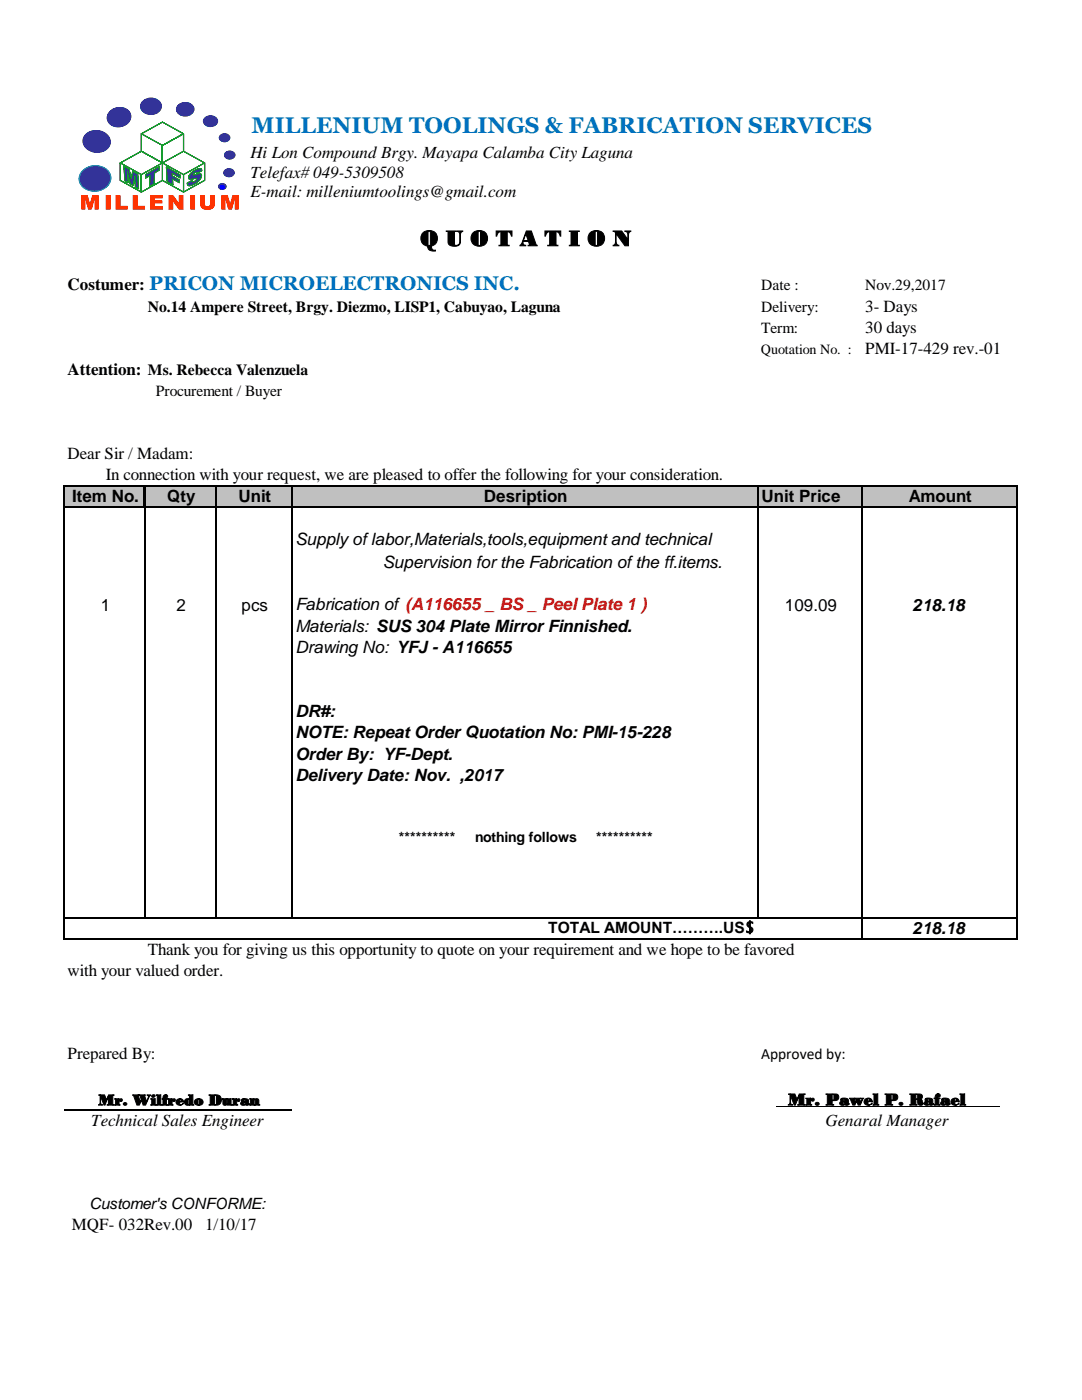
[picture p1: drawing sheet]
<svg xmlns="http://www.w3.org/2000/svg" width="216mm" height="279mm" viewBox="0 0 216 279" stroke-linecap="round" stroke-linejoin="round" font-family="sans-serif">
<path d="M13 96.9h190v4.3h-190z" fill-rule="evenodd" fill="#c0c0c0"/>
<path d="M155 220.9h44.5" fill="none" stroke="#000" stroke-width=".2"/>
<g fill="none" stroke="#000" stroke-width=".28">
<path d="M12.8 96.8v90.7M13 96.9h15.6M29.1 96.9h174M43.1 97v86.3M58.2 97v86.3M151.3 97v86.3M172 97v90.5M202.9 97v90.5M13 101.1h15.6M28.9 101.3v82M29.1 101.1h174M13 183.1h190.1"/>
<path d="M13 187.4h190.1M12.8 221.5h45.5"/>
</g>
<path d="M28.6 96.8h.5v4.5h-.5z" fill-rule="evenodd" fill="#000"/>
<g fill="none" stroke="#090" stroke-width=".2">
<path d="M24 32.5v3.5l4.2 2.3M24 32.5l4.2 2.3M28.2 26.7v3.5M28.2 34.8v3.5M28.2 26.7l4.2 2.3M28.2 30.2l8.4 4.6M28.2 26.7l4.2-2.3 4.2 2.3M28.2 30.2l-4.2 2.3M32.4 29v7M32.4 36l4.2 2.3M32.4 36l-4.2 2.3M36.6 26.7v3.5"/>
<path d="M36.6 34.8v3.5M36.6 26.7l-4.2 2.3M36.6 30.2l-8.4 4.6M36.6 30.2l4.2 2.3M40.8 32.5v3.5l-4.2 2.3M40.8 32.5l-4.2 2.3"/>
</g>
<path d="M24.8 33.2l.9 .6 .5 1.9 .3-1.5 1 .5 .1 3a.98 .98 0 0 1-.6-1.3l-.1-1.3-.3 1.9a1.22 1.22 0 0 1-.8-1.3l-.4-1.5 .1 2.2a1.02 1.02 0 0 1-.6-1.3z" fill-rule="evenodd" fill="#339"/>
<path d="M24.8 33.2l.9 .6 .5 1.9 .3-1.5 1 .5 .1 3a.98 .98 0 0 1-.6-1.3l-.1-1.3-.3 1.9a1.22 1.22 0 0 1-.8-1.3l-.4-1.5 .1 2.2a1.02 1.02 0 0 1-.6-1.3z" fill="none" stroke="#090" stroke-width=".2"/>
<path d="M33.2 33.3l2.7 1.6 .1 .6-1.7-.9 .1 .5 1 .6a.7 .7 0 0 1 .4 .8l-1.4-.8 .1 1.2-1.1-.7z" fill-rule="evenodd" fill="#339"/>
<path d="M33.2 33.3l2.7 1.6 .1 .6-1.7-.9 .1 .5 1 .6a.7 .7 0 0 1 .4 .8l-1.4-.8 .1 1.2-1.1-.7z" fill="none" stroke="#090" stroke-width=".2"/>
<path d="M38.1 34.5a2.64 2.64 0 0 1 2-.8l.2 .4-1 .5v-.2a.51 .51 0 0 0-.7 .5l1-.2a.48 .48 0 0 1 .6 .2 .48 .48 0 0 1-.1 .6 3.1 3.1 0 0 1-2.5 1.5l-.2-.5 .9-.5v.2a.58 .58 0 0 0 .6-.1 .58 .58 0 0 0 .3-.5l-.9 .2a.5 .5 0 0 1-.6-.2 .5 .5 0 0 1 .1-.7z" fill-rule="evenodd" fill="#339"/>
<path d="M38.1 34.5a2.64 2.64 0 0 1 2-.8l.2 .4-1 .5v-.2a.51 .51 0 0 0-.7 .5l1-.2a.48 .48 0 0 1 .6 .2 .48 .48 0 0 1-.1 .6 3.1 3.1 0 0 1-2.5 1.5l-.2-.5 .9-.5v.2a.58 .58 0 0 0 .6-.1 .58 .58 0 0 0 .3-.5l-.9 .2a.5 .5 0 0 1-.6-.2 .5 .5 0 0 1 .1-.7z" fill="none" stroke="#090" stroke-width=".2"/>
<path d="M29.1 34.8l2.7-1.5v.2a.53 .53 0 0 1-.5 .7l-.5 .3-.1 2.2-.9 .5 .2-2.2-1 .5z" fill-rule="evenodd" fill="#339"/>
<path d="M29.1 34.8l2.7-1.5v.2a.53 .53 0 0 1-.5 .7l-.5 .3-.1 2.2-.9 .5 .2-2.2-1 .5z" fill="none" stroke="#090" stroke-width=".2"/>
<g fill="#339">
<path d="M21.9 22.1a2.66 2.66 0 0 1 4.2 .5 2.38 2.38 0 0 1-3.1 2.7 1.84 1.84 0 0 1-1.6-1.2 1.84 1.84 0 0 1 .5-2z" fill-rule="evenodd"/>
<path d="M28.5 20.1a2.32 2.32 0 0 1 3.8 1 2.23 2.23 0 0 1-3.6 1.4 1.5 1.5 0 0 1-.2-2.4z" fill-rule="evenodd"/>
<path d="M35.6 20.8a1.97 1.97 0 0 1 3.2 .9 1.9 1.9 0 0 1-1.8 1.6 1.9 1.9 0 0 1-1.9-1.4l.1-.4z" fill-rule="evenodd"/>
<path d="M40.7 23.5a1.63 1.63 0 0 1 2.8 .6 1.56 1.56 0 0 1-1.5 1.3 1.56 1.56 0 0 1-1.5-1.2z" fill-rule="evenodd"/>
<path d="M44 26.9a1.11 1.11 0 0 1 1.3-.3 1.11 1.11 0 0 1 .6 1.2 1.22 1.22 0 0 1-1.2 .6 1.22 1.22 0 0 1-1-.9z" fill-rule="evenodd"/>
<path d="M43.7 36.8a.77 .77 0 0 1 1.1-.2 .77 .77 0 0 1 .2 1.1 .77 .77 0 0 1-1.1 .1 .77 .77 0 0 1-.2-1z" fill-rule="evenodd"/>
<path d="M16.9 26.9a3.1 3.1 0 0 1 5.2 1.1 2.47 2.47 0 0 1-3.1 2.5 2.34 2.34 0 0 1-2.1-3.6z" fill-rule="evenodd"/>
<path d="M16.4 34.2a3.5 3.5 0 0 1 5.6 .6 2.75 2.75 0 0 1-2.9 3.4 2.73 2.73 0 0 1-3.3-2.9z" fill-rule="evenodd"/>
</g>
<path d="M16.4 34.2a3.5 3.5 0 0 1 5.6 .6 2.75 2.75 0 0 1-2.9 3.4 2.73 2.73 0 0 1-3.3-2.9z" fill="none" stroke="#099" stroke-width=".2"/>
<g fill="#339">
<path d="M45 30.3a1.11 1.11 0 0 1 1.3-.2 1.11 1.11 0 0 1 .6 1.2 1.22 1.22 0 0 1-1.2 .5 1.22 1.22 0 0 1-1-.8z" fill-rule="evenodd"/>
<path d="M44.8 33.9a1.11 1.11 0 0 1 1.3-.3 1.11 1.11 0 0 1 .7 1.2 1.22 1.22 0 0 1-1.2 .6 1.22 1.22 0 0 1-1.1-.9z" fill-rule="evenodd"/>
</g>
<g fill="#f30">
<path d="M16.2 38.9h1.3l.4 1.8 .5-1.8h1.3v2.9h-.8v-2.2l-.6 2.2h-.7l-.6-2.2v2.2h-.8z" fill-rule="evenodd"/>
<path d="M21.1 38.9h1v2.9h-1z" fill-rule="evenodd"/>
<path d="M23.1 38.9h.9v2.2h1.5v.7h-2.4z" fill-rule="evenodd"/>
<path d="M26.5 38.9h1v2.2h1.4v.7h-2.4z" fill-rule="evenodd"/>
<path d="M29.9 38.9h2.6v.7h-1.6v.4h1.5v.6h-1.5v.6h1.6v.6h-2.6z" fill-rule="evenodd"/>
<path d="M33.7 38.9h.8l1.2 1.6v-1.6h.9v2.9h-.9l-1.2-1.6v1.6h-.8z" fill-rule="evenodd"/>
<path d="M38 38.9h.9v2.9h-.9z" fill-rule="evenodd"/>
<path d="M39.9 38.9h1v1.8a.52 .52 0 0 0 .5 .5 .52 .52 0 0 0 .5-.5v-1.8h1v.5a2.54 2.54 0 0 1-.4 2.1 1.61 1.61 0 0 1-1.9 .2 1.61 1.61 0 0 1-.7-1.9z" fill-rule="evenodd"/>
<path d="M44.2 38.9h1.2l.5 1.8 .5-1.8h1.2v2.9h-.7v-2.2l-.6 2.2h-.7l-.6-2.2v2.2h-.8z" fill-rule="evenodd"/>
</g>
<g fill="#339">
<path d="M36.6 20.8a1.02 1.02 0 0 1 1.1-.2 1.02 1.02 0 0 1 .6 1 1.02 1.02 0 0 1-1.2 .5 1.02 1.02 0 0 1-.8-1.1z" fill-rule="evenodd"/>
<path d="M41.5 23.4a.8 .8 0 0 1 1.3-.1 .8 .8 0 0 1-.2 1.2 .79 .79 0 0 1-1-.1 .79 .79 0 0 1-.1-1z" fill-rule="evenodd"/>
<path d="M45.6 30.7a.58 .58 0 0 1 .9-.1 .58 .58 0 0 1-.1 .9 .58 .58 0 0 1-.8-.1 .58 .58 0 0 1 0-.7z" fill-rule="evenodd"/>
<path d="M45.5 34.4a.57 .57 0 0 1 .7-.3 .57 .57 0 0 1 .3 .7 .57 .57 0 0 1-.7 .3 .57 .57 0 0 1-.3-.7z" fill-rule="evenodd"/>
<circle cx="45.1" cy="27.4" r=".65"/>
</g>
<circle cx="44.4" cy="37.4" r=".52" fill="#00f"/>
<g fill="none" stroke="#090" stroke-width=".2">
<path d="M24 32.5v3.5l4.2 2.3M24 32.5l4.2 2.3M28.2 26.7v3.5M28.2 34.8v3.5M28.2 26.7l4.2 2.3M28.2 30.2l8.4 4.6M28.2 26.7l4.2-2.3 4.2 2.3M28.2 30.2l-4.2 2.3M32.4 29v7M32.4 36l4.2 2.3M32.4 36l-4.2 2.3M36.6 26.7v3.5"/>
<path d="M36.6 34.8v3.5M36.6 26.7l-4.2 2.3M36.6 30.2l-8.4 4.6M36.6 30.2l4.2 2.3M40.8 32.5v3.5l-4.2 2.3M40.8 32.5l-4.2 2.3"/>
</g>
<path d="M24.8 33.2l.9 .6 .5 1.9 .3-1.5 1 .5 .1 3a.98 .98 0 0 1-.6-1.3l-.1-1.3-.3 1.9a1.22 1.22 0 0 1-.8-1.3l-.4-1.5 .1 2.2a1.02 1.02 0 0 1-.6-1.3z" fill-rule="evenodd" fill="#339"/>
<path d="M24.8 33.2l.9 .6 .5 1.9 .3-1.5 1 .5 .1 3a.98 .98 0 0 1-.6-1.3l-.1-1.3-.3 1.9a1.22 1.22 0 0 1-.8-1.3l-.4-1.5 .1 2.2a1.02 1.02 0 0 1-.6-1.3z" fill="none" stroke="#090" stroke-width=".2"/>
<path d="M33.2 33.3l2.7 1.6 .1 .6-1.7-.9 .1 .5 1 .6a.7 .7 0 0 1 .4 .8l-1.4-.8 .1 1.2-1.1-.7z" fill-rule="evenodd" fill="#339"/>
<path d="M33.2 33.3l2.7 1.6 .1 .6-1.7-.9 .1 .5 1 .6a.7 .7 0 0 1 .4 .8l-1.4-.8 .1 1.2-1.1-.7z" fill="none" stroke="#090" stroke-width=".2"/>
<path d="M38.1 34.5a2.64 2.64 0 0 1 2-.8l.2 .4-1 .5v-.2a.51 .51 0 0 0-.7 .5l1-.2a.48 .48 0 0 1 .6 .2 .48 .48 0 0 1-.1 .6 3.1 3.1 0 0 1-2.5 1.5l-.2-.5 .9-.5v.2a.58 .58 0 0 0 .6-.1 .58 .58 0 0 0 .3-.5l-.9 .2a.5 .5 0 0 1-.6-.2 .5 .5 0 0 1 .1-.7z" fill-rule="evenodd" fill="#339"/>
<path d="M38.1 34.5a2.64 2.64 0 0 1 2-.8l.2 .4-1 .5v-.2a.51 .51 0 0 0-.7 .5l1-.2a.48 .48 0 0 1 .6 .2 .48 .48 0 0 1-.1 .6 3.1 3.1 0 0 1-2.5 1.5l-.2-.5 .9-.5v.2a.58 .58 0 0 0 .6-.1 .58 .58 0 0 0 .3-.5l-.9 .2a.5 .5 0 0 1-.6-.2 .5 .5 0 0 1 .1-.7z" fill="none" stroke="#090" stroke-width=".2"/>
<path d="M29.1 34.8l2.7-1.5v.2a.53 .53 0 0 1-.5 .7l-.5 .3-.1 2.2-.9 .5 .2-2.2-1 .5z" fill-rule="evenodd" fill="#339"/>
<g fill="none" stroke="#090" stroke-width=".2">
<path d="M24 32.5v3.5l4.2 2.3M24 32.5l4.2 2.3M28.2 26.7v3.5M28.2 34.8v3.5M28.2 26.7l4.2 2.3M28.2 30.2l8.4 4.6M28.2 26.7l4.2-2.3 4.2 2.3M28.2 30.2l-4.2 2.3M29.1 34.8l2.7-1.5v.2a.53 .53 0 0 1-.5 .7l-.5 .3-.1 2.2-.9 .5 .2-2.2-1 .5zM32.4 29v7M32.4 36l4.2 2.3M32.4 36l-4.2 2.3"/>
<path d="M36.6 26.7v3.5M36.6 34.8v3.5M36.6 26.7l-4.2 2.3M36.6 30.2l-8.4 4.6M36.6 30.2l4.2 2.3M40.8 32.5v3.5l-4.2 2.3M40.8 32.5l-4.2 2.3"/>
</g>
<path d="M24.8 33.2l.9 .6 .5 1.9 .3-1.5 1 .5 .1 3a.98 .98 0 0 1-.6-1.3l-.1-1.3-.3 1.9a1.22 1.22 0 0 1-.8-1.3l-.4-1.5 .1 2.2a1.02 1.02 0 0 1-.6-1.3z" fill-rule="evenodd" fill="#339"/>
<path d="M24.8 33.2l.9 .6 .5 1.9 .3-1.5 1 .5 .1 3a.98 .98 0 0 1-.6-1.3l-.1-1.3-.3 1.9a1.22 1.22 0 0 1-.8-1.3l-.4-1.5 .1 2.2a1.02 1.02 0 0 1-.6-1.3z" fill="none" stroke="#090" stroke-width=".2"/>
<path d="M33.2 33.3l2.7 1.6 .1 .6-1.7-.9 .1 .5 1 .6a.7 .7 0 0 1 .4 .8l-1.4-.8 .1 1.2-1.1-.7z" fill-rule="evenodd" fill="#339"/>
<path d="M33.2 33.3l2.7 1.6 .1 .6-1.7-.9 .1 .5 1 .6a.7 .7 0 0 1 .4 .8l-1.4-.8 .1 1.2-1.1-.7z" fill="none" stroke="#090" stroke-width=".2"/>
<path d="M38.1 34.5a2.64 2.64 0 0 1 2-.8l.2 .4-1 .5v-.2a.51 .51 0 0 0-.7 .5l1-.2a.48 .48 0 0 1 .6 .2 .48 .48 0 0 1-.1 .6 3.1 3.1 0 0 1-2.5 1.5l-.2-.5 .9-.5v.2a.58 .58 0 0 0 .6-.1 .58 .58 0 0 0 .3-.5l-.9 .2a.5 .5 0 0 1-.6-.2 .5 .5 0 0 1 .1-.7z" fill-rule="evenodd" fill="#339"/>
<path d="M38.1 34.5a2.64 2.64 0 0 1 2-.8l.2 .4-1 .5v-.2a.51 .51 0 0 0-.7 .5l1-.2a.48 .48 0 0 1 .6 .2 .48 .48 0 0 1-.1 .6 3.1 3.1 0 0 1-2.5 1.5l-.2-.5 .9-.5v.2a.58 .58 0 0 0 .6-.1 .58 .58 0 0 0 .3-.5l-.9 .2a.5 .5 0 0 1-.6-.2 .5 .5 0 0 1 .1-.7z" fill="none" stroke="#090" stroke-width=".2"/>
<path d="M29.1 34.8l2.7-1.5v.2a.53 .53 0 0 1-.5 .7l-.5 .3-.1 2.2-.9 .5 .2-2.2-1 .5z" fill-rule="evenodd" fill="#339"/>
<path d="M29.1 34.8l2.7-1.5v.2a.53 .53 0 0 1-.5 .7l-.5 .3-.1 2.2-.9 .5 .2-2.2-1 .5z" fill="none" stroke="#090" stroke-width=".2"/>
<g fill="#339">
<path d="M21.9 22.1a2.66 2.66 0 0 1 4.2 .5 2.38 2.38 0 0 1-3.1 2.7 1.84 1.84 0 0 1-1.6-1.2 1.84 1.84 0 0 1 .5-2z" fill-rule="evenodd"/>
<path d="M28.5 20.1a2.32 2.32 0 0 1 3.8 1 2.23 2.23 0 0 1-3.6 1.4 1.5 1.5 0 0 1-.2-2.4z" fill-rule="evenodd"/>
<path d="M35.6 20.8a1.97 1.97 0 0 1 3.2 .9 1.9 1.9 0 0 1-1.8 1.6 1.9 1.9 0 0 1-1.9-1.4l.1-.4z" fill-rule="evenodd"/>
<path d="M40.7 23.5a1.63 1.63 0 0 1 2.8 .6 1.56 1.56 0 0 1-1.5 1.3 1.56 1.56 0 0 1-1.5-1.2z" fill-rule="evenodd"/>
<path d="M44 26.9a1.11 1.11 0 0 1 1.3-.3 1.11 1.11 0 0 1 .6 1.2 1.22 1.22 0 0 1-1.2 .6 1.22 1.22 0 0 1-1-.9z" fill-rule="evenodd"/>
<path d="M43.7 36.8a.77 .77 0 0 1 1.1-.2 .77 .77 0 0 1 .2 1.1 .77 .77 0 0 1-1.1 .1 .77 .77 0 0 1-.2-1z" fill-rule="evenodd"/>
<path d="M16.9 26.9a3.1 3.1 0 0 1 5.2 1.1 2.47 2.47 0 0 1-3.1 2.5 2.34 2.34 0 0 1-2.1-3.6z" fill-rule="evenodd"/>
<path d="M16.4 34.2a3.5 3.5 0 0 1 5.6 .6 2.75 2.75 0 0 1-2.9 3.4 2.73 2.73 0 0 1-3.3-2.9z" fill-rule="evenodd"/>
</g>
<path d="M16.4 34.2a3.5 3.5 0 0 1 5.6 .6 2.75 2.75 0 0 1-2.9 3.4 2.73 2.73 0 0 1-3.3-2.9z" fill="none" stroke="#099" stroke-width=".2"/>
<g fill="#339">
<path d="M45 30.3a1.11 1.11 0 0 1 1.3-.2 1.11 1.11 0 0 1 .6 1.2 1.22 1.22 0 0 1-1.2 .5 1.22 1.22 0 0 1-1-.8z" fill-rule="evenodd"/>
<path d="M44.8 33.9a1.11 1.11 0 0 1 1.3-.3 1.11 1.11 0 0 1 .7 1.2 1.22 1.22 0 0 1-1.2 .6 1.22 1.22 0 0 1-1.1-.9z" fill-rule="evenodd"/>
</g>
<g fill="#f30">
<path d="M16.2 38.9h1.3l.4 1.8 .5-1.8h1.3v2.9h-.8v-2.2l-.6 2.2h-.7l-.6-2.2v2.2h-.8z" fill-rule="evenodd"/>
<path d="M21.1 38.9h1v2.9h-1z" fill-rule="evenodd"/>
<path d="M23.1 38.9h.9v2.2h1.5v.7h-2.4z" fill-rule="evenodd"/>
<path d="M26.5 38.9h1v2.2h1.4v.7h-2.4z" fill-rule="evenodd"/>
<path d="M29.9 38.9h2.6v.7h-1.6v.4h1.5v.6h-1.5v.6h1.6v.6h-2.6z" fill-rule="evenodd"/>
<path d="M33.7 38.9h.8l1.2 1.6v-1.6h.9v2.9h-.9l-1.2-1.6v1.6h-.8z" fill-rule="evenodd"/>
<path d="M38 38.9h.9v2.9h-.9z" fill-rule="evenodd"/>
<path d="M39.9 38.9h1v1.8a.52 .52 0 0 0 .5 .5 .52 .52 0 0 0 .5-.5v-1.8h1v.5a2.54 2.54 0 0 1-.4 2.1 1.61 1.61 0 0 1-1.9 .2 1.61 1.61 0 0 1-.7-1.9z" fill-rule="evenodd"/>
<path d="M44.2 38.9h1.2l.5 1.8 .5-1.8h1.2v2.9h-.7v-2.2l-.6 2.2h-.7l-.6-2.2v2.2h-.8z" fill-rule="evenodd"/>
</g>
<g fill="#339">
<path d="M36.6 20.8a1.02 1.02 0 0 1 1.1-.2 1.02 1.02 0 0 1 .6 1 1.02 1.02 0 0 1-1.2 .5 1.02 1.02 0 0 1-.8-1.1z" fill-rule="evenodd"/>
<path d="M41.5 23.4a.8 .8 0 0 1 1.3-.1 .8 .8 0 0 1-.2 1.2 .79 .79 0 0 1-1-.1 .79 .79 0 0 1-.1-1z" fill-rule="evenodd"/>
<path d="M45.6 30.7a.58 .58 0 0 1 .9-.1 .58 .58 0 0 1-.1 .9 .58 .58 0 0 1-.8-.1 .58 .58 0 0 1 0-.7z" fill-rule="evenodd"/>
<path d="M45.5 34.4a.57 .57 0 0 1 .7-.3 .57 .57 0 0 1 .3 .7 .57 .57 0 0 1-.7 .3 .57 .57 0 0 1-.3-.7z" fill-rule="evenodd"/>
<circle cx="45.1" cy="27.4" r=".65"/>
</g>
<circle cx="44.4" cy="37.4" r=".52" fill="#00f"/>
<text font-size="4.5" fill="#0070c0" x="50.2" y="26.4">MILLENIUM TOOLINGS &amp; FABRICATION SERVICES</text>
<text font-size="4.5" x="83.8" y="49.1">Q U O T A T I O N</text>
<text font-size="4" fill="#0070c0" x="29.8" y="57.9">PRICON MICROELECTRONICS INC.</text>
<g font-size="3.4">
<text x="50" y="31.6">Hi Lon Compound Brgy. Mayapa Calamba City Laguna</text>
<text x="50" y="35.5">Telefax# 049-5309508</text>
<text x="50" y="39.4">E-mail: milleniumtoolings@gmail.com</text>
<text x="13.5" y="57.9">Costumer:</text>
<text x="172.6" y="62.2">3- Days</text>
<text x="172.6" y="66.4">30 days</text>
<text x="172.6" y="70.6">PMI-17-429 rev.-01</text>
<text x="13.5" y="74.9">Attention: Ms. Rebecca Valenzuela</text>
<text x="13.5" y="91.7">Dear Sir / Madam:</text>
<text x="21.1" y="95.8">In connection with your request, we are pleased to offer the following for your consideration.</text>
<text x="14.4" y="100.1">Item No.</text>
<text x="33.4" y="100.1">Qty</text>
<text x="47.6" y="100.1">Unit</text>
<text x="96.5" y="100.1">Desription</text>
<text x="152" y="100.3">Unit Price</text>
<text x="181.3" y="100.1">Amount</text>
<text x="58.9" y="108.8">Supply of labor,Materials,tools,equipment and technical</text>
<text x="76.4" y="113.3">Supervision for the Fabrication of the ff.items.</text>
<text x="20.1" y="122">1</text>
<text x="35.2" y="122">2</text>
<text x="48.2" y="122">pcs</text>
<text x="58.9" y="121.8">Fabrication of (A116655 _ BS _ Peel Plate 1 )</text>
<text x="156.6" y="122">109.09</text>
<text x="182.1" y="122">218.18</text>
<text x="58.9" y="126">Materials: SUS 304 Plate Mirror Finnished.</text>
<text x="58.9" y="130.3">Drawing No: YFJ - A116655</text>
<text x="58.9" y="143.1">DR#:</text>
<text x="58.9" y="147.4">NOTE: Repeat Order Quotation No: PMI-15-228</text>
<text x="58.9" y="151.6">Order By: YF-Dept.</text>
<text x="58.9" y="155.8">Delivery Date: Nov. ,2017</text>
<text x="29.5" y="190.6">Thank you for giving us this opportunity to quote on your requirement and we hope to be favored</text>
<text x="182.1" y="186.4">218.18</text>
<text x="13.5" y="194.9">with your valued order.</text>
<text x="13.5" y="211.4">Prepared By:</text>
<text x="157.2" y="220.5">Mr. Pawel P. Rafael</text>
<text x="18.2" y="224.8">Technical Sales Engineer</text>
<text x="164.7" y="224.8">Genaral Manager</text>
<text x="14.3" y="245.5">MQF- 032Rev.00</text>
<text x="40.9" y="245.5">1/10/17</text>
</g>
<g font-size="3.1">
<text x="151.9" y="57.9">Date :</text>
<text x="172.6" y="57.9">Nov.29,2017</text>
<text x="29.5" y="62.2">No.14 Ampere Street, Brgy. Diezmo, LISP1, Cabuyao, Laguna</text>
<text x="151.9" y="62.2">Delivery:</text>
<text x="151.9" y="66.4">Term:</text>
<text x="31.1" y="79.1">Procurement / Buyer</text>
<text x="109.4" y="186.2">TOTAL AMOUNT……….US$</text>
<text x="151.9" y="211.4">Approved by:</text>
<text x="19.6" y="220.5">Mr. Wilfredo Duran</text>
<text x="17.9" y="241.3">Customer's CONFORME:</text>
</g>
<g font-size="2.8">
<text x="151.8" y="70.6">Quotation No. :</text>
<text x="79.6" y="168">**********</text>
<text x="94.8" y="168">nothing follows</text>
<text x="119" y="168">**********</text>
</g>
</svg>
